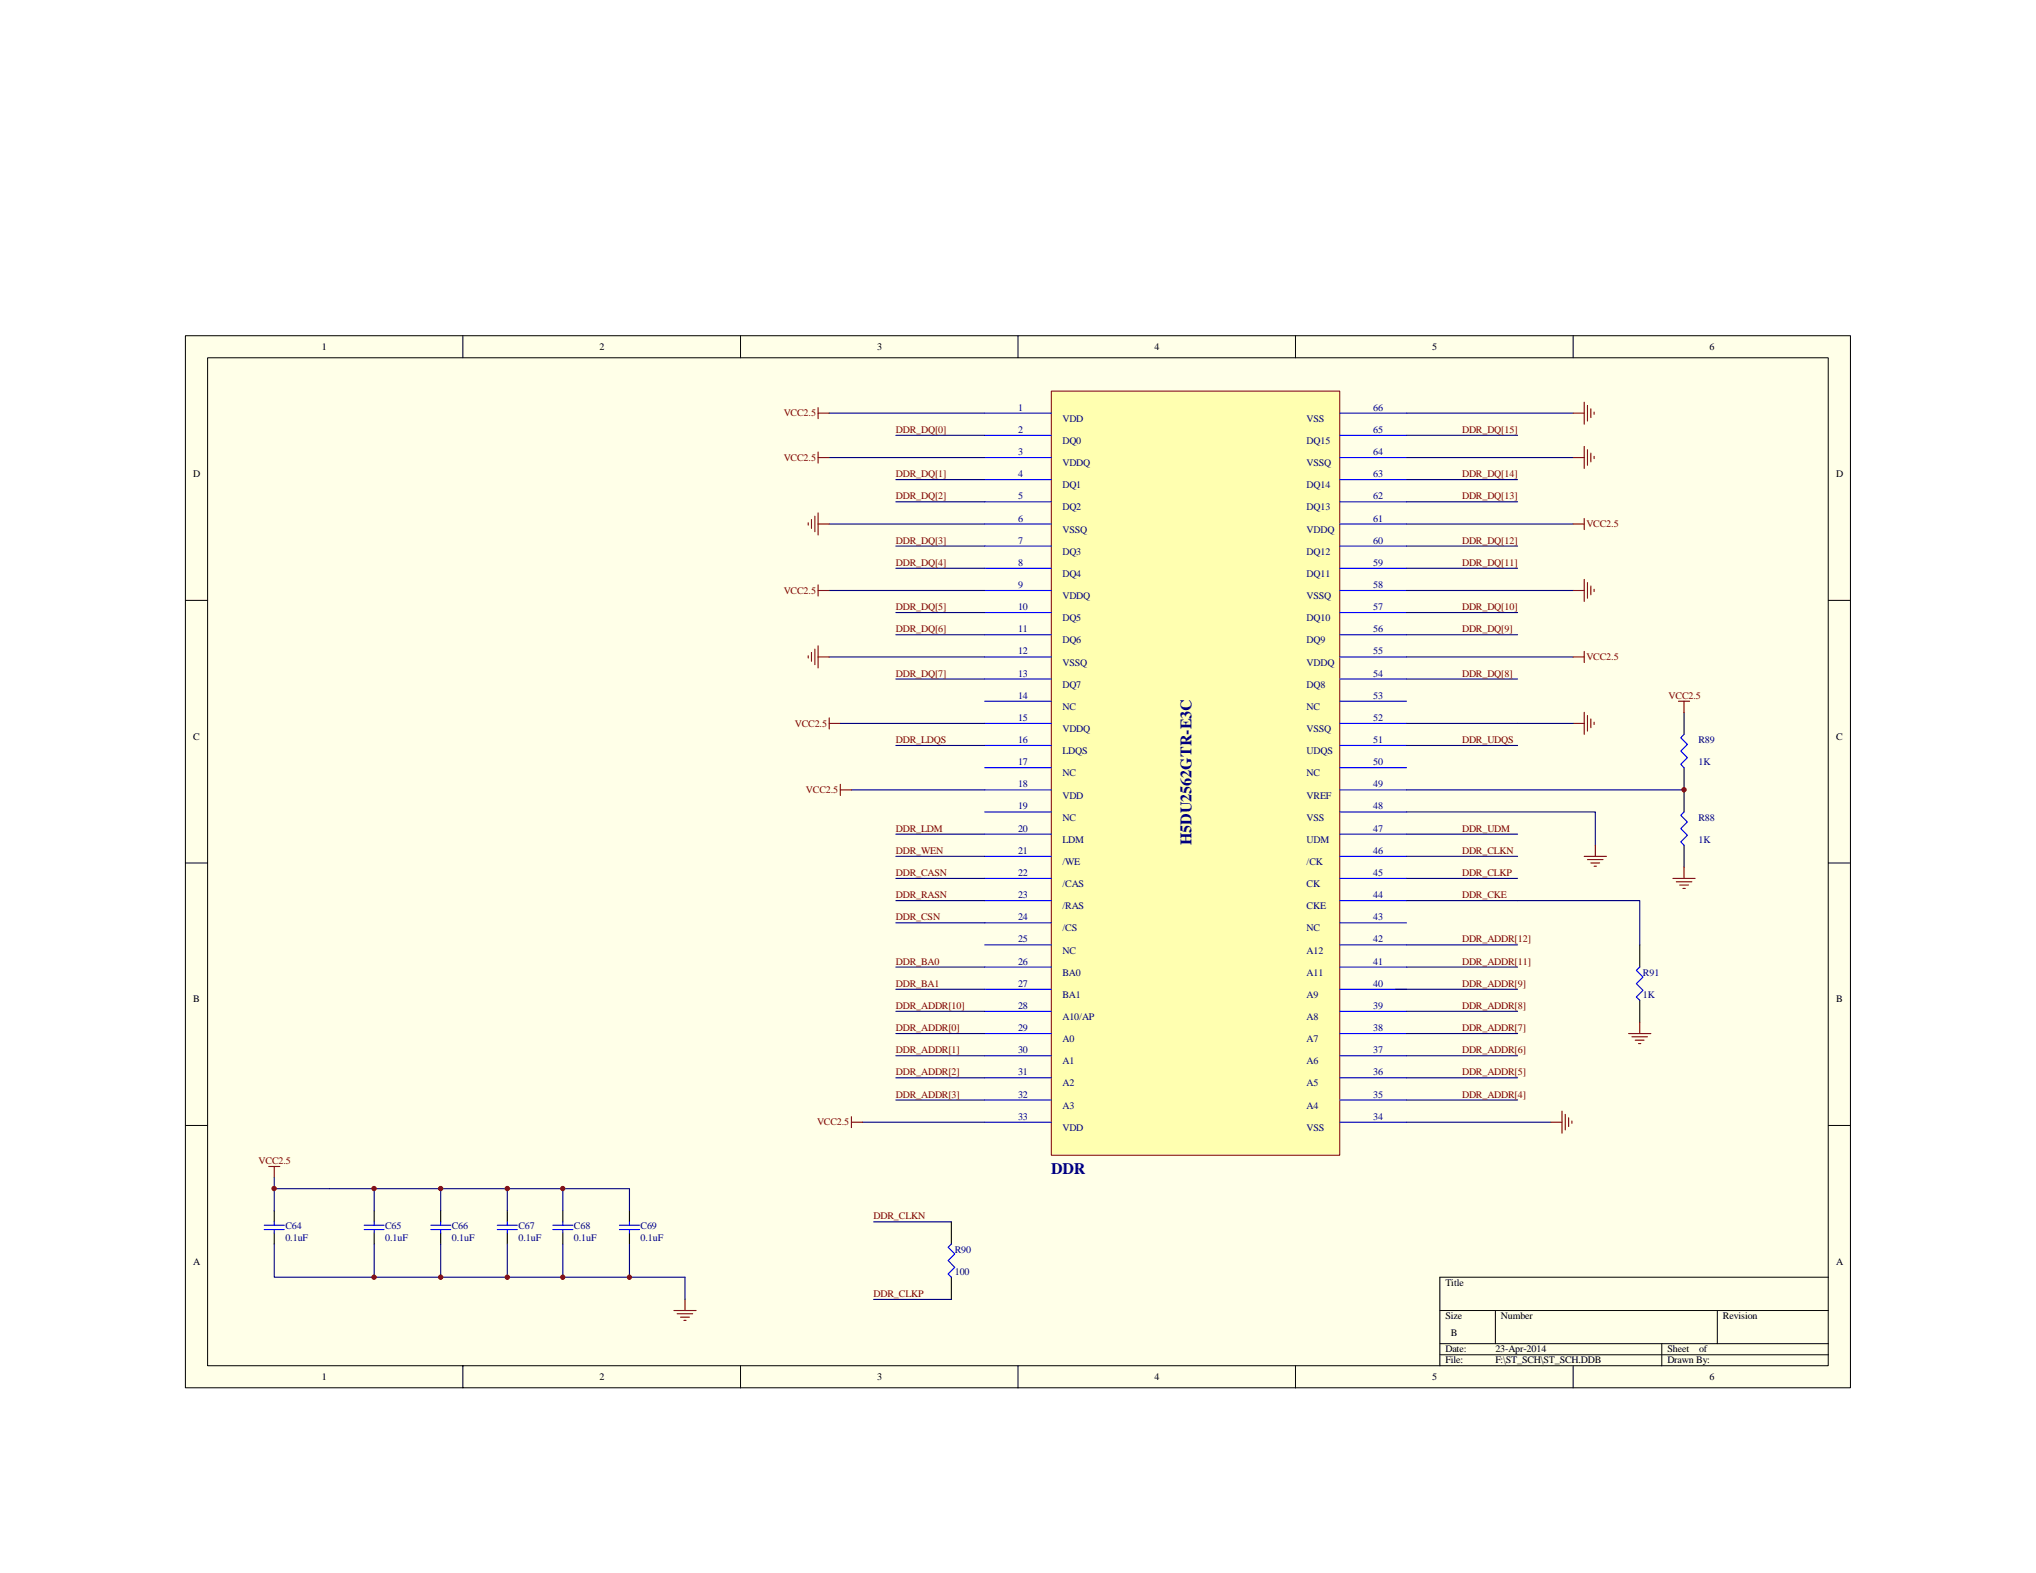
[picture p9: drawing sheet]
<svg xmlns="http://www.w3.org/2000/svg" width="279mm" height="216mm" viewBox="0 0 279 216" stroke-linecap="round" stroke-linejoin="round" font-family="sans-serif">
<path d="M25.4 46.1h228.5v144.4h-228.5z" fill="#ffffe8"/>
<g fill="none" stroke="#000" stroke-width=".14">
<path d="M25.4 46.1h228.5v144.4h-228.5zM28.5 49.1h222.4v138.4h-222.4zM63.5 46.1v3M101.6 46.1v3M139.7 46.1v3M177.8 46.1v3M215.9 46.1v3M25.4 82.4h3.1M250.9 82.4h3.1M25.4 118.4h3.1M250.9 118.4h3.1M25.4 154.5h3.1"/>
<path d="M250.9 154.5h3.1M197.6 179.9h53.3M205.2 179.9v4.5M235.7 179.9v4.5M250.9 175.3h-53.3v12.2M63.5 187.5v3M101.6 187.5v3M139.7 187.5v3M177.8 187.5v3M197.6 184.4h53.3M197.6 185.9h53.3M215.9 187.5v3"/>
<path d="M228 184.4v3.1"/>
</g>
<path d="M144.3 53.7h39.6v104.9h-39.6z" fill="#ffffb0"/>
<path d="M144.3 53.7h39.6v104.9h-39.6z" fill="none" stroke="#800000" stroke-width=".14"/>
<g fill="none" stroke="#00f" stroke-width=".15">
<path d="M135.1 56.7h9.2M135.1 59.8h9.2M183.9 56.7h9.1M183.9 59.8h9.1M135.1 62.8h9.2M135.1 65.8h9.2M135.1 68.9h9.2M135.1 71.9h9.2M135.1 75h9.2M135.1 78h9.2M183.9 62.8h9.1M183.9 65.8h9.1"/>
<path d="M183.9 68.9h9.1M183.9 71.9h9.1M183.9 75h9.1M183.9 78h9.1M135.1 81h9.2M135.1 84.1h9.2M135.1 87.1h9.2M135.1 90.2h9.2M135.1 93.2h9.2M135.1 96.2h9.2M135.1 99.3h9.2M183.9 81h9.1"/>
<path d="M183.9 84.1h9.1M183.9 87.1h9.1M183.9 90.2h9.1M183.9 93.2h9.1M183.9 96.2h9.1M183.9 99.3h9.1M135.1 117.5h9.2M135.1 102.3h9.2M135.1 114.5h9.2M135.1 111.4h9.2M135.1 108.4h9.2M135.1 105.4h9.2"/>
<path d="M183.9 117.5h9.1M183.9 114.5h9.1M183.9 111.4h9.1M183.9 108.4h9.1M183.9 105.4h9.1M183.9 102.3h9.1M231.1 100.8l-.4 .5 .9 .9-.9 .9 .9 .9-.9 .9 .4 .5M231.1 111.4l-.4 .5 .9 .9-.9 .9 .9 .9-.9 .9 .4 .5M135.1 120.6h9.2M135.1 123.6h9.2M135.1 126.7h9.2M135.1 132.7h9.2"/>
<path d="M135.1 135.8h9.2M135.1 138.8h9.2M135.1 129.7h9.2M183.9 126.7h9.1M183.9 120.6h9.1M183.9 123.6h9.1M183.9 132.7h9.1M183.9 135.8h9.1M183.9 138.8h9.1M183.9 129.7h9.1M225 132.7l-.4 .5 .9 .9-.9 .9 .9 .9-.9 .9 .4 .5M135.1 141.9h9.2"/>
<path d="M135.1 144.9h9.2M135.1 147.9h9.2M135.1 151h9.2M135.1 154h9.2M183.9 141.9h9.1M183.9 144.9h9.1M183.9 147.9h9.1M183.9 151h9.1M183.9 154h9.1M36.3 168.2h2.7M36.3 168.8h2.7M37.6 167.7v.5"/>
<path d="M37.6 168.8v.4M50 168.2h2.7M50 168.8h2.7M51.4 167.7v.5M51.4 168.8v.4M59.1 168.2h2.7M59.1 168.8h2.7M60.5 167.7v.5M60.5 168.8v.4M68.2 168.2h2.8M68.2 168.8h2.8M69.6 167.7v.5"/>
<path d="M69.6 168.8v.4M75.9 168.2h2.7M75.9 168.8h2.7M77.2 167.7v.5M77.2 168.8v.4M85 168.2h2.8M85 168.8h2.8M86.4 167.7v.5M86.4 168.8v.4M130.6 170.8l-.5 .4 .9 .9-.9 .9 .9 .9-.9 1 .5 .4"/>
</g>
<g fill="none" stroke="#000080" stroke-width=".15">
<path d="M113.8 56.7h21.3M122.9 59.8h12.2M193 59.8h15.3M193 56.7h22.9M113.8 71.9h21.3M113.8 62.8h21.3M122.9 78h12.2M122.9 75h12.2M122.9 68.9h12.2M122.9 65.8h12.2M193 78h15.3M193 75h15.3"/>
<path d="M193 71.9h22.9M193 68.9h15.3M193 65.8h15.3M193 62.8h22.9M113.8 90.2h21.3M113.8 81h21.3M115.3 99.3h19.8M122.9 93.2h12.2M122.9 87.1h12.2M122.9 84.1h12.2M193 93.2h15.3M193 90.2h22.9"/>
<path d="M193 87.1h15.3M193 84.1h15.3M193 81h22.9M215.9 99.3h-22.9M116.8 108.4h18.3M122.9 117.5h12.2M122.9 114.5h12.2M122.9 102.3h12.2M193 111.4h25.9v4.6M193 117.5h15.3M193 114.5h15.3M193 102.3h15.3"/>
<path d="M193 108.4h38.1M122.9 138.8h12.2M122.9 135.8h12.2M122.9 132.7h12.2M122.9 126.7h12.2M122.9 123.6h12.2M122.9 120.6h12.2M191.5 135.8h16.8M193 123.6h32v6.1M193 138.8h15.3M193 132.7h15.3M193 120.6h15.3"/>
<path d="M193 129.7h15.3M118.4 154h16.7M122.9 151h12.2M122.9 147.9h12.2M122.9 144.9h12.2M122.9 141.9h12.2M193 154h19.8M193 151h15.3M193 147.9h15.3M193 144.9h15.3M193 141.9h15.3M37.6 161.6v1.6h48.8v3"/>
<path d="M37.6 170.8v4.5h13.8M37.6 163.2v3M51.4 170.8v4.5h42.6v3.1M51.4 163.2v3M60.5 163.2v3M60.5 170.8v4.5M69.6 163.2v3M69.6 170.8v4.5M77.2 163.2v3M77.2 170.8v4.5M86.4 170.8v4.5M119.9 167.7h10.7"/>
<path d="M119.9 178.4h10.7"/>
</g>
<g fill="none" stroke="#800000" stroke-width=".15">
<path d="M112.3 55.9v1.6M112.3 56.7h1.5M215.9 56.7h1.5M217.4 55.2v3M217.8 55.6v2.2M218.3 56.1v1.2M218.8 56.6v.3M110.9 71.8v.3M111.4 71.3v1.2M111.8 70.8v2.2M112.3 71.9h1.5M112.3 62v1.6"/>
<path d="M112.3 70.4v3M112.3 62.8h1.5M215.9 71.9h1.5M215.9 62.8h1.5M217.4 79.5v3.1M217.4 61.3v3M217.4 71.2v1.5M217.8 80v2.1M217.8 61.7v2.2M218.3 62.2v1.2M218.8 62.6v.3M110.9 90v.3"/>
<path d="M111.4 89.6v1.2M111.8 89.1v2.1M112.3 80.3v1.5M112.3 90.2h1.5M112.3 88.6v3.1M112.3 81h1.5M113.8 98.5v1.6M113.8 99.3h1.5M215.9 90.2h1.5M215.9 99.3h1.5M215.9 81h1.5M217.4 97.8v3"/>
<path d="M217.4 89.4v1.5M217.8 98.2v2.2M218.3 80.4v1.2M218.3 98.7v1.2M218.8 80.9v.3M218.8 99.1v.3M230.3 96.2h1.6M231.1 96.2v1.6M115.3 107.7v1.5M115.3 108.4h1.5M217.4 117.5h3.1M217.8 118h2.2"/>
<path d="M218.3 118.4h1.2M218.8 118.9h.3M218.9 116v1.5M231.1 119v1.6M229.6 120.6h3M230 121h2.2M230.5 121.5h1.2M230.9 121.9h.4M116.8 154h1.6M116.8 153.3v1.5M212.8 154h1.6M214.4 152.5v3"/>
<path d="M214.8 153v2.1M215.3 153.4v1.2M215.7 153.9v.3M223.5 141.9h3M223.9 142.3h2.2M224.4 142.8h1.2M224.9 143.2h.3M225 140.3v1.6M36.9 160.1h1.5M37.6 160.1v1.5M92.5 179.9h3M94 178.4v1.5"/>
<path d="M92.9 180.3h2.2M93.4 180.8h1.2M93.9 181.2h.2"/>
</g>
<g fill="none" stroke="#000" stroke-width=".15">
<path d="M231.1 97.8v3M231.1 105.4v6M231.1 116v3M225 129.7v3M225 137.3v3M37.6 166.2v1.5M37.6 169.2v1.6M51.4 166.2v1.5M51.4 169.2v1.6M60.5 166.2v1.5M60.5 169.2v1.6M69.6 166.2v1.5"/>
<path d="M69.6 169.2v1.6M77.2 166.2v1.5M77.2 169.2v1.6M86.4 166.2v1.5M86.4 169.2v1.6M130.6 167.7v3.1M130.6 175.3v3.1"/>
</g>
<g fill="#800000" stroke="#800000" stroke-width=".14">
<circle cx="51.3" cy="175.3" r=".3"/>
<circle cx="60.5" cy="175.3" r=".3"/>
<circle cx="69.6" cy="175.3" r=".3"/>
<circle cx="77.2" cy="175.3" r=".29"/>
<circle cx="86.4" cy="175.3" r=".29"/>
<circle cx="37.6" cy="163.1" r=".3"/>
<circle cx="231.1" cy="108.4" r=".3"/>
<circle cx="51.3" cy="163.1" r=".3"/>
<circle cx="60.5" cy="163.1" r=".3"/>
<circle cx="69.6" cy="163.1" r=".3"/>
<circle cx="77.2" cy="163.1" r=".29"/>
</g>
<g font-size="2.2" fill="#000080">
<text x="163.5" y="116" transform="rotate(-90 163.5 116)">H5DU2562GTR-E3C</text>
<text x="144.3" y="161.2">DDR</text>
</g>
<g font-size="1.4">
<text x="44.2" y="48">1</text>
<text x="82.3" y="48">2</text>
<text x="120.4" y="48">3</text>
<text x="158.4" y="48">4</text>
<text x="196.5" y="48">5</text>
<text x="234.6" y="48">6</text>
<text x="26.5" y="65.5">D</text>
<text x="252" y="65.5">D</text>
<text x="26.5" y="101.5">C</text>
<text x="252" y="101.5">C</text>
<text x="26.5" y="137.6">B</text>
<text x="252" y="137.6">B</text>
<text x="26.5" y="173.6">A</text>
<text x="252" y="173.6">A</text>
<text x="198.4" y="176.5">Title</text>
<text x="198.4" y="181.1">Size</text>
<text x="198.4" y="185.6">Date:</text>
<text x="199.1" y="183.3">B</text>
<text x="205.2" y="185.6">23-Apr-2014</text>
<text x="206" y="181.1">Number</text>
<text x="228.8" y="185.6">Sheet</text>
<text x="233.2" y="185.6">of</text>
<text x="236.4" y="181.1">Revision</text>
<text x="44.2" y="189.4">1</text>
<text x="82.3" y="189.4">2</text>
<text x="120.4" y="189.4">3</text>
<text x="158.4" y="189.4">4</text>
<text x="196.5" y="189.4">5</text>
<text x="198.4" y="187.1">File:</text>
<text x="205.2" y="187.1">F:\ST_SCH\ST_SCH.DDB</text>
<text x="228.8" y="187.1">Drawn By:</text>
<text x="234.6" y="189.4">6</text>
</g>
<g font-size="1.4" fill="#800000">
<text x="107.5" y="57.1">VCC2.5</text>
<text x="122.9" y="59.4">DDR_DQ[0]</text>
<text x="200.6" y="59.4">DDR_DQ[15]</text>
<text x="107.5" y="63.2">VCC2.5</text>
<text x="122.9" y="65.5">DDR_DQ[1]</text>
<text x="200.6" y="65.5">DDR_DQ[14]</text>
<text x="122.9" y="68.5">DDR_DQ[2]</text>
<text x="200.6" y="68.5">DDR_DQ[13]</text>
<text x="122.9" y="77.7">DDR_DQ[4]</text>
<text x="122.9" y="74.6">DDR_DQ[3]</text>
<text x="200.6" y="77.7">DDR_DQ[11]</text>
<text x="200.6" y="74.6">DDR_DQ[12]</text>
<text x="217.7" y="72.3">VCC2.5</text>
<text x="107.5" y="81.5">VCC2.5</text>
<text x="122.9" y="83.7">DDR_DQ[5]</text>
<text x="200.6" y="83.7">DDR_DQ[10]</text>
<text x="122.9" y="86.8">DDR_DQ[6]</text>
<text x="200.6" y="86.8">DDR_DQ[9]</text>
<text x="122.9" y="92.9">DDR_DQ[7]</text>
<text x="200.6" y="92.9">DDR_DQ[8]</text>
<text x="217.7" y="90.6">VCC2.5</text>
<text x="229" y="95.9">VCC2.5</text>
<text x="109.1" y="99.7">VCC2.5</text>
<text x="122.9" y="102">DDR_LDQS</text>
<text x="200.6" y="102">DDR_UDQS</text>
<text x="110.6" y="108.8">VCC2.5</text>
<text x="122.9" y="117.2">DDR_WEN</text>
<text x="122.9" y="114.2">DDR_LDM</text>
<text x="200.6" y="114.2">DDR_UDM</text>
<text x="200.6" y="117.2">DDR_CLKN</text>
<text x="122.9" y="123.3">DDR_RASN</text>
<text x="122.9" y="120.2">DDR_CASN</text>
<text x="200.6" y="123.3">DDR_CKE</text>
<text x="200.6" y="120.2">DDR_CLKP</text>
<text x="122.9" y="126.3">DDR_CSN</text>
<text x="200.6" y="129.3">DDR_ADDR[12]</text>
<text x="122.9" y="135.4">DDR_BA1</text>
<text x="122.9" y="132.4">DDR_BA0</text>
<text x="200.6" y="135.4">DDR_ADDR[9]</text>
<text x="200.6" y="132.4">DDR_ADDR[11]</text>
<text x="122.9" y="141.5">DDR_ADDR[0]</text>
<text x="122.9" y="138.5">DDR_ADDR[10]</text>
<text x="200.6" y="141.5">DDR_ADDR[7]</text>
<text x="200.6" y="138.5">DDR_ADDR[8]</text>
<text x="122.9" y="147.6">DDR_ADDR[2]</text>
<text x="122.9" y="144.6">DDR_ADDR[1]</text>
<text x="200.6" y="147.6">DDR_ADDR[5]</text>
<text x="200.6" y="144.6">DDR_ADDR[6]</text>
<text x="112.1" y="154.5">VCC2.5</text>
<text x="122.9" y="150.6">DDR_ADDR[3]</text>
<text x="200.6" y="150.6">DDR_ADDR[4]</text>
<text x="35.5" y="159.8">VCC2.5</text>
<text x="119.9" y="167.4">DDR_CLKN</text>
<text x="119.9" y="178">DDR_CLKP</text>
</g>
<g font-size="1.4" fill="#000080">
<text x="139.7" y="56.4">1</text>
<text x="139.7" y="59.4">2</text>
<text x="145.8" y="57.9">VDD</text>
<text x="179.3" y="57.9">VSS</text>
<text x="188.4" y="59.4">65</text>
<text x="188.4" y="56.4">66</text>
<text x="139.7" y="62.5">3</text>
<text x="139.7" y="65.5">4</text>
<text x="145.8" y="60.9">DQ0</text>
<text x="145.8" y="64">VDDQ</text>
<text x="179.3" y="60.9">DQ15</text>
<text x="179.3" y="64">VSSQ</text>
<text x="188.4" y="65.5">63</text>
<text x="188.4" y="62.5">64</text>
<text x="139.7" y="68.5">5</text>
<text x="139.7" y="71.6">6</text>
<text x="145.8" y="67">DQ1</text>
<text x="145.8" y="70.1">DQ2</text>
<text x="179.3" y="67">DQ14</text>
<text x="179.3" y="70.1">DQ13</text>
<text x="188.4" y="71.6">61</text>
<text x="188.4" y="68.5">62</text>
<text x="139.7" y="74.6">7</text>
<text x="139.7" y="77.7">8</text>
<text x="145.8" y="73.1">VSSQ</text>
<text x="145.8" y="76.1">DQ3</text>
<text x="179.3" y="73.1">VDDQ</text>
<text x="179.3" y="76.1">DQ12</text>
<text x="188.4" y="77.7">59</text>
<text x="188.4" y="74.6">60</text>
<text x="139.7" y="80.7">9</text>
<text x="139.7" y="83.7">10</text>
<text x="145.8" y="79.2">DQ4</text>
<text x="145.8" y="82.2">VDDQ</text>
<text x="179.3" y="79.2">DQ11</text>
<text x="179.3" y="82.2">VSSQ</text>
<text x="188.4" y="83.7">57</text>
<text x="188.4" y="80.7">58</text>
<text x="139.7" y="86.8">11</text>
<text x="139.7" y="89.8">12</text>
<text x="145.8" y="85.3">DQ5</text>
<text x="145.8" y="88.3">DQ6</text>
<text x="179.3" y="85.3">DQ10</text>
<text x="179.3" y="88.3">DQ9</text>
<text x="188.4" y="89.8">55</text>
<text x="188.4" y="86.8">56</text>
<text x="139.7" y="92.9">13</text>
<text x="139.7" y="95.9">14</text>
<text x="145.8" y="91.4">VSSQ</text>
<text x="145.8" y="94.4">DQ7</text>
<text x="179.3" y="91.4">VDDQ</text>
<text x="179.3" y="94.4">DQ8</text>
<text x="188.4" y="92.9">54</text>
<text x="188.4" y="95.9">53</text>
<text x="139.7" y="99">15</text>
<text x="139.7" y="102">16</text>
<text x="145.8" y="97.4">NC</text>
<text x="145.8" y="100.5">VDDQ</text>
<text x="179.3" y="97.4">NC</text>
<text x="179.3" y="100.5">VSSQ</text>
<text x="188.4" y="99">52</text>
<text x="188.4" y="102">51</text>
<text x="233.1" y="102">R89</text>
<text x="139.7" y="105">17</text>
<text x="145.8" y="106.6">NC</text>
<text x="145.8" y="103.5">LDQS</text>
<text x="179.3" y="103.5">UDQS</text>
<text x="179.3" y="106.6">NC</text>
<text x="188.4" y="105">50</text>
<text x="233.1" y="105">1K</text>
<text x="139.7" y="108.1">18</text>
<text x="139.7" y="111.1">19</text>
<text x="145.8" y="112.6">NC</text>
<text x="145.8" y="109.6">VDD</text>
<text x="179.3" y="112.6">VSS</text>
<text x="179.3" y="109.6">VREF</text>
<text x="188.4" y="108.1">49</text>
<text x="188.4" y="111.1">48</text>
<text x="233.1" y="112.6">R88</text>
<text x="139.7" y="114.2">20</text>
<text x="139.7" y="117.2">21</text>
<text x="145.8" y="115.7">LDM</text>
<text x="145.8" y="118.7">/WE</text>
<text x="179.3" y="115.7">UDM</text>
<text x="179.3" y="118.7">/CK</text>
<text x="188.4" y="114.2">47</text>
<text x="188.4" y="117.2">46</text>
<text x="233.1" y="115.7">1K</text>
<text x="139.7" y="120.2">22</text>
<text x="139.7" y="123.3">23</text>
<text x="145.8" y="121.8">/CAS</text>
<text x="145.8" y="124.8">/RAS</text>
<text x="179.3" y="121.8">CK</text>
<text x="179.3" y="124.8">CKE</text>
<text x="188.4" y="120.2">45</text>
<text x="188.4" y="123.3">44</text>
<text x="139.7" y="126.3">24</text>
<text x="139.7" y="129.3">25</text>
<text x="145.8" y="127.8">/CS</text>
<text x="145.8" y="130.9">NC</text>
<text x="179.3" y="127.8">NC</text>
<text x="179.3" y="130.9">A12</text>
<text x="188.4" y="126.3">43</text>
<text x="188.4" y="129.3">42</text>
<text x="139.7" y="132.4">26</text>
<text x="139.7" y="135.4">27</text>
<text x="145.8" y="133.9">BA0</text>
<text x="145.8" y="137">BA1</text>
<text x="179.3" y="133.9">A11</text>
<text x="179.3" y="137">A9</text>
<text x="188.4" y="132.4">41</text>
<text x="188.4" y="135.4">40</text>
<text x="225.5" y="133.9">R91</text>
<text x="225.5" y="137">1K</text>
<text x="139.7" y="141.5">29</text>
<text x="139.7" y="138.5">28</text>
<text x="145.8" y="140">A10/AP</text>
<text x="145.8" y="143">A0</text>
<text x="179.3" y="140">A8</text>
<text x="179.3" y="143">A7</text>
<text x="188.4" y="138.5">39</text>
<text x="188.4" y="141.5">38</text>
<text x="139.7" y="147.6">31</text>
<text x="139.7" y="144.6">30</text>
<text x="145.8" y="146.1">A1</text>
<text x="145.8" y="149.1">A2</text>
<text x="179.3" y="146.1">A6</text>
<text x="179.3" y="149.1">A5</text>
<text x="188.4" y="144.6">37</text>
<text x="188.4" y="147.6">36</text>
<text x="139.7" y="153.7">33</text>
<text x="139.7" y="150.6">32</text>
<text x="145.8" y="152.2">A3</text>
<text x="145.8" y="155.2">VDD</text>
<text x="179.3" y="152.2">A4</text>
<text x="179.3" y="155.2">VSS</text>
<text x="188.4" y="150.6">35</text>
<text x="188.4" y="153.7">34</text>
<text x="39.2" y="168.7">C64</text>
<text x="39.2" y="170.3">0.1uF</text>
<text x="52.9" y="168.7">C65</text>
<text x="52.9" y="170.3">0.1uF</text>
<text x="62" y="168.7">C66</text>
<text x="62" y="170.3">0.1uF</text>
<text x="71.1" y="168.7">C67</text>
<text x="71.1" y="170.3">0.1uF</text>
<text x="78.8" y="168.7">C68</text>
<text x="78.8" y="170.3">0.1uF</text>
<text x="87.9" y="168.7">C69</text>
<text x="87.9" y="170.3">0.1uF</text>
<text x="131" y="171.9">R90</text>
<text x="131" y="175">100</text>
</g>
</svg>
